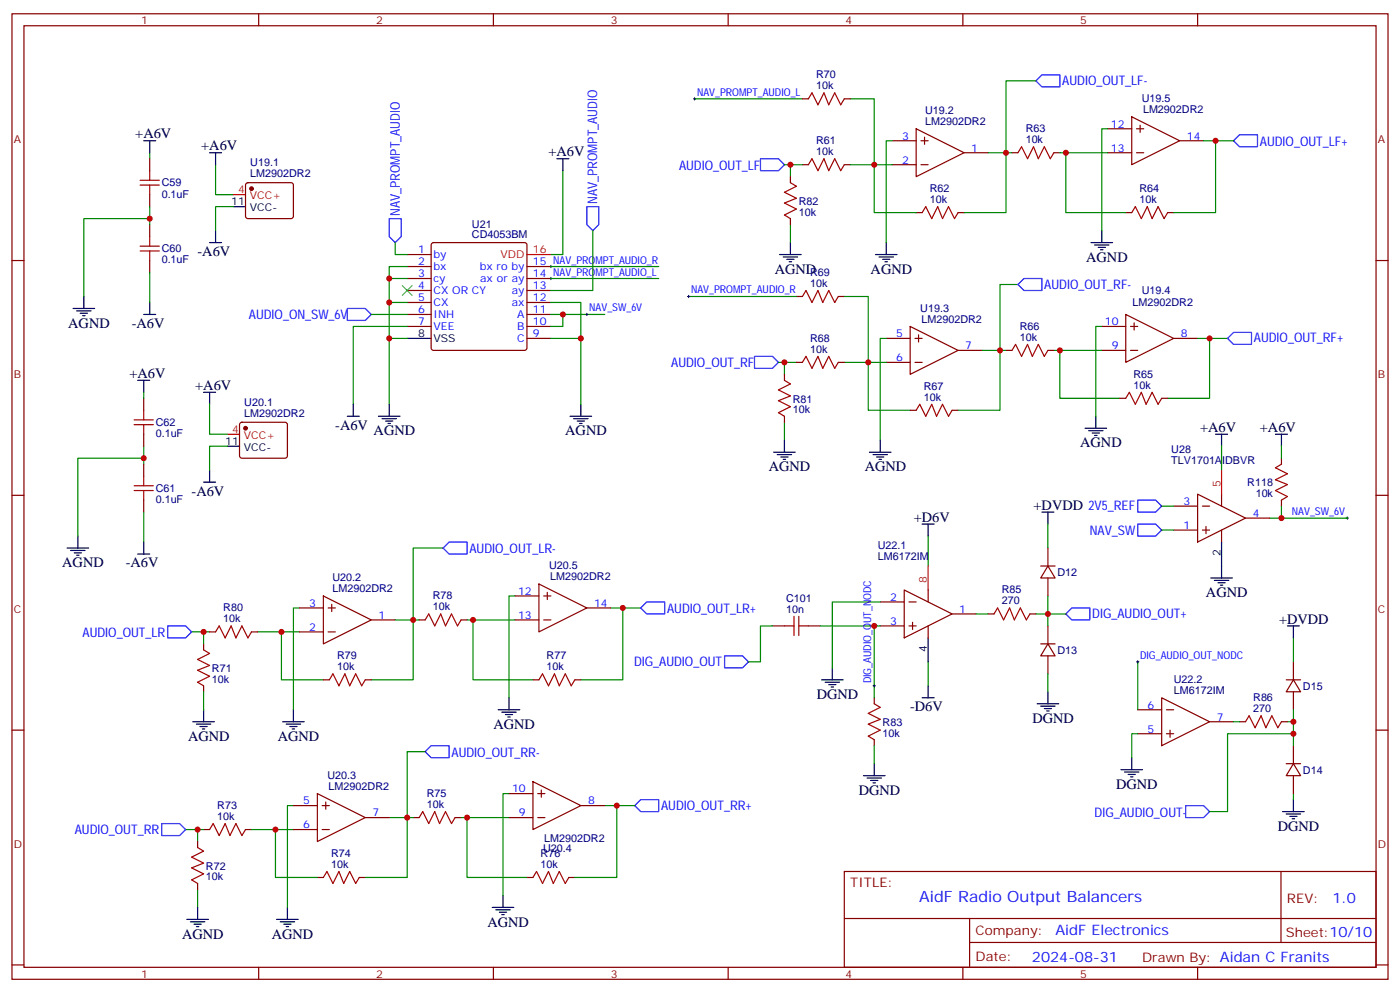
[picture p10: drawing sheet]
<svg xmlns="http://www.w3.org/2000/svg" width="412mm" height="292mm" viewBox="0 0 412 292" stroke-linecap="round" stroke-linejoin="round" font-family="sans-serif">
<g fill="none" stroke="#870000" stroke-width=".35">
<path d="M3.5 4.1h405.4v284.3h-405.4zM7.1 7.6h398.2v277.3h-398.2zM76.2 4.1v3.5M145.3 4.1v3.5M214.5 4.1v3.5M283.6 4.1v3.5M352.8 4.1v3.5M236.4 29.1h1.7M248.7 29.1h1.8M269.9 37.9l14.1 7.1-14.1 7zM326.3 37.9h7.1M333.4 34.4l14.1 7.1-14.1 7z"/>
<path d="M334.8 37.9h2.1M335.8 36.9v2.1M44.1 46.7v3.6M44.1 57.3v3.6M72.6 54l.4-.2h12.7l.5 .2 .2 .5v9.5l-.7 .4-12.9-.1-.5-.6v-9.2zM232.8 52v1.8M236.4 48.5h1.7M248.7 48.5h1.8M262.8 41.5h7.1M262.8 48.5h7.1M271.3 41.5h2.1M271.3 48.5h2.1"/>
<path d="M272.3 40.4v2.1M284 45h7M298.1 45h1.8M310.4 45h1.8M326.3 45h7.1M334.8 45h2.1M347.5 41.5h7M3.5 76.7h3.6M44.1 66.1v3.6M44.1 76.7v3.6M119.9 78.5h7.1M119.9 75h7.1"/>
<path d="M127.2 71.6l.5-.2h26.8l.5 .2 .2 .5v30.4l-.2 .5-.5 .2h-26.8l-.5-.2-.2-.5v-30.4zM155.2 78.5h7.1M232.8 64.4v1.7M269.9 62.6h1.7M282.2 62.6h1.8M331.6 62.6h1.8M344 62.6h1.7M405.3 76.7h3.6M119.9 96.1h7.1M119.9 82h7.1M119.9 85.5h7.1M119.9 89.1h7.1"/>
<path d="M119.9 92.6h7.1M155.2 99.7h7.1M155.2 96.1h7.1M155.2 82h7.1M155.2 85.5h7.1M155.2 89.1h7.1M155.2 92.6h7.1M234.6 87.3h1.8M246.9 87.3h1.8M261.1 99.7h7M268.1 96.1l14.1 7.1-14.1 7zM269.5 99.7h2.1"/>
<path d="M270.6 98.6v2.1M324.6 96.1h7M331.6 92.6l14.1 7.1-14.1 7zM333 96.1h2.1M334.1 95.1v2.1M345.7 99.7h7.1M42.3 117.3v3.5M231.1 110.2v1.8M234.6 106.7h1.8M246.9 106.7h1.8M261.1 106.7h7M269.5 106.7h2.1"/>
<path d="M282.2 103.2h7.1M296.3 103.2h1.8M308.7 103.2h1.7M324.6 103.2h7M329.8 117.3h1.8M333 103.2h2.1M342.2 117.3h1.8M42.3 127.9v3.5M42.3 136.7v3.5M70.8 124.6l.5-.2h12.7l.5 .2 .2 .5-.1 9.4-.6 .4h-13l-.4-.7v-9.1zM231.1 122.6v1.8M268.1 120.8h1.8"/>
<path d="M280.5 120.8h1.7M377.5 134.9v1.8M3.5 145.9h3.6M42.3 147.3v3.5M345.7 149h7.1M345.7 156.1h7.1M352.8 145.5l14.1 7.1-14.1 7zM354.2 149h2.1M354.2 156.1h2.1M355.2 155v2.2M359.8 145.5v3.5M359.8 156.1v3.5"/>
<path d="M366.9 152.6h7M377.5 147.3v1.7M405.3 145.9h3.6M88.2 179h7M95.2 175.5l14.2 7.1-14.2 7zM96.7 179h2.1M97.7 178v2.1M151.7 175.5h7M158.7 172l14.2 7-14.2 7.1zM160.2 175.5h2.1M161.2 174.4v2.2M172.9 179h7"/>
<path d="M259.3 177.3h7M266.3 173.7l14.2 7.1-14.2 7.1zM267.8 177.3h2.1M273.4 173.7v3.6M306.6 166.7h4.2M308.7 166.7l2.1 3.5h-4.2zM308.7 161.4v5.3M308.7 170.2v5.3M60 189.6v1.8M61.7 186.1h1.8M74.1 186.1h1.7M88.2 186.1h7"/>
<path d="M96.7 186.1h2.1M109.4 182.6h7M123.5 182.6h1.7M135.8 182.6h1.8M151.7 182.6h7M160.2 182.6h2.1M227.5 184.3h3.6M238.1 184.3h3.6M259.3 184.3h7M267.8 184.3h2.1M268.8 183.3v2.1M273.4 184.3v3.6"/>
<path d="M280.5 180.8h7M291 180.8h1.8M303.4 180.8h1.8M306.6 189.6h4.2M308.7 189.6l2.1 3.5h-4.2zM308.7 184.3v5.3M308.7 193.1v5.3M381 194.9v5.3M3.5 215h3.6M60 202v1.7M95.2 200.2h1.8M107.6 200.2h1.8"/>
<path d="M157 200.2h1.7M169.3 200.2h1.8M257.5 205.5v1.8M257.5 217.8v1.8M335.1 209h7.1M335.1 216.1h7.1M342.2 205.5l14.1 7-14.1 7.1zM343.6 209h2.1M343.6 216.1h2.1M344.7 215v2.1M356.3 212.5h7.1M365.1 212.5h1.8"/>
<path d="M377.5 212.5h1.7M378.9 200.2h4.2M381 200.2l2.1 3.5h-4.2zM381 203.7v5.3M381 219.6v5.3M405.3 215h3.6M86.4 237.2h7.1M93.5 233.7l14.1 7.1-14.1 7zM94.9 237.2h2.1M96 236.2v2.1M149.9 233.7h7.1M157 230.2l14.1 7-14.1 7.1z"/>
<path d="M158.4 233.7h2.1M159.5 232.7v2.1M171.1 237.2h7.1M378.9 224.9h4.2M381 224.9l2.1 3.5h-4.2zM381 228.4v5.3M58.2 247.8v1.8M60 244.3h1.7M72.3 244.3h1.8M86.4 244.3h7.1M93.5 258.4h1.7M94.9 244.3h2.1"/>
<path d="M105.8 258.4h1.8M107.6 240.8h7.1M121.7 240.8h1.8M134.1 240.8h1.7M149.9 240.8h7.1M155.2 258.4h1.8M158.4 240.8h2.1M167.6 258.4h1.7M248.7 256.6h156.6v28.3h-156.6zM377.3 256.7v20.8M58.2 260.2v1.7M248.7 270.5h156.5"/>
<path d="M285.6 277.5h119.6M285.6 270.5v14.1M3.5 284.2h3.6M76.2 284.9v3.5M145.3 284.9v3.5M214.5 284.9v3.5M283.6 284.9v3.5M352.8 284.9v3.5M405.3 284.2h3.6"/>
</g>
<g fill="none" stroke="#008700" stroke-width=".35">
<path d="M204.6 29.1h31.8M250.5 29.1h7v33.5h12.4M305.2 23.8h-8.9v21.2h1.8M326.3 37.9h-1.7v30M44.1 45v1.7M63.5 48.5v8.8h5.3M165.8 50.3v24.7h-3.5M231.1 48.5h5.3M232.8 48.5v3.5M250.5 48.5h12.3M262.8 41.5h-1.7v29.9M291 45h5.3v17.6h-12.3"/>
<path d="M312.2 45h14.1M314 45v17.6h17.6M354.5 41.5h3.6v21.1h-12.4M358.1 41.5h5.3M44.1 64.4h-19.4v22.9M44.1 60.9v5.2M68.8 60.9h-5.3v7M116.4 71.4v3.6h3.5M119.9 78.5h-5.2v21.2M162.3 78.5h31.7M174.6 67.9v17.6h-12.3M232.8 66.1v5.3"/>
<path d="M44.1 80.3v8.8M109.4 92.6h10.5M114.7 82h5.2M114.7 89.1h5.2M119.9 99.7h-5.2v19.4M119.9 96.1h-15.8v23M162.3 89.1h8.8v30M162.3 99.7h8.8M162.3 82h31.7M162.3 92.6h15.9M165.8 92.6v3.5h-3.5M202.8 87.3h31.8"/>
<path d="M248.7 87.3h7.1v33.5h12.3M261.1 99.7h-1.8v29.9M299.9 83.8h-5.3v19.4h1.7M324.6 96.1h-1.8v26.5M352.8 99.7h3.5v17.6h-12.3M356.3 99.7h5.3M42.3 115.5v1.8M61.7 119.1v8.8h5.3M229.3 106.7h5.3M231.1 106.7v3.5M248.7 106.7h12.4M289.3 103.2h5.3v17.6h-12.4"/>
<path d="M310.4 103.2h14.2M312.2 103.2v14.1h17.6M42.3 134.9h-19.4v23M42.3 131.4v5.3M67 131.4h-5.3v7.1M231.1 124.4v5.2M359.8 131.4v7.1M377.5 131.4v3.5M42.3 150.8v8.8M273.4 157.9v8.8M308.7 154.3v7.1M342.2 156.1h3.5"/>
<path d="M342.2 149h3.5M373.9 152.6h23M377.5 149v3.6M88.2 179h-1.8v30M130.5 161.4h-8.8v21.2h1.8M151.7 175.5h-1.8v30M179.9 179h3.5v21.2h-12.3M183.4 179h5.3M259.3 177.3h-14.1v19.4M308.7 175.5v8.8M56.4 186.1h5.3M60 186.1v3.5"/>
<path d="M75.8 186.1h12.4M82.9 186.1v14.1h12.3M116.4 182.6h5.3v17.6h-12.3M137.6 182.6h14.1M139.3 182.6v17.6h17.7M227.5 184.3h-3.5v10.6h-3.5M241.7 184.3h17.6M257.5 184.3v21.2M273.4 194.9v7.1M287.5 180.8h3.5M305.2 180.8h8.8M308.7 198.4v5.3"/>
<path d="M335.1 194.9v14.1M381 187.9v7M60 203.7v5.3M257.5 219.6v5.3M335.1 216.1h-1.7v7M363.4 212.5h1.7M379.2 212.5h1.8v7.1M381 216.1h-19.4v22.9h-5.3M381 209v3.5M86.4 237.2h-1.7v30M125.2 221.4h-5.3v19.4h1.8M149.9 233.7h-1.7v30"/>
<path d="M178.2 237.2h3.5v21.2h-12.4M181.7 237.2h5.3M381 233.7v1.8M54.7 244.3h5.3M58.2 244.3v3.5M74.1 244.3h12.3M81.1 244.3v14.1h12.4M114.7 240.8h5.2v17.6h-12.3M135.8 240.8h14.1M137.6 240.8v17.6h17.6M58.2 261.9v5.3"/>
</g>
<g fill="none" stroke="#a10000" stroke-width=".35">
<path d="M238.1 29.1l1.1-1.8 1.7 3.6 1.8-3.6 1.4 3.6 1.8-3.6 1.7 3.6 1.1-1.8M41.3 53.1h5.6M41.3 54.5h5.6M44.1 50.3v2.8M44.1 54.5v2.8M232.8 53.8l1.8 1.1-3.5 1.7 3.5 1.8-3.5 1.4 3.5 1.8-3.5 1.7 1.7 1.1M238.1 48.5l1.1-1.8 1.7 3.6 1.8-3.6 1.4 3.6 1.8-3.6 1.7 3.6 1.1-1.8M299.9 45l1-1.8 1.8 3.5 1.7-3.5 1.5 3.5 1.7-3.5 1.8 3.5 1-1.7M41.3 72.5h5.6M41.3 73.9h5.6M44.1 69.7v2.8M44.1 73.9v2.8"/>
<path d="M271.6 62.6l1.1-1.7 1.8 3.5 1.7-3.5 1.4 3.5 1.8-3.5 1.8 3.5 1-1.8M333.4 62.6l1-1.7 1.8 3.5 1.8-3.5 1.4 3.5 1.7-3.5 1.8 3.5 1.1-1.8M236.4 87.3l1-1.8 1.8 3.6 1.7-3.6 1.5 3.6 1.7-3.6 1.8 3.6 1-1.8M231.1 112l1.7 1.1-3.5 1.7 3.5 1.8-3.5 1.4 3.5 1.8-3.5 1.7 1.8 1.1M236.4 106.7l1-1.7 1.8 3.5 1.7-3.5 1.5 3.5 1.7-3.5 1.8 3.5 1-1.8M298.1 103.2l1.1-1.8 1.7 3.6 1.8-3.6 1.4 3.6 1.8-3.6 1.7 3.6 1.1-1.8M331.6 117.3l1.1-1.8 1.7 3.6 1.8-3.6 1.4 3.6 1.8-3.6 1.7 3.6 1.1-1.8M39.5 123.6h5.7M39.5 125.1h5.7M42.3 120.8v2.8M42.3 125.1v2.8M269.9 120.8l1-1.7 1.8 3.5 1.8-3.5 1.4 3.5 1.7-3.5 1.8 3.5 1.1-1.8"/>
<path d="M377.5 136.7l-1.8 1.1 3.5 1.7-3.5 1.8 3.5 1.4-3.5 1.8 3.5 1.7-1.7 1.1M39.5 143.1h5.7M39.5 144.5h5.7M42.3 140.2v2.9M42.3 144.5v2.8M60 191.4l1.7 1-3.5 1.8 3.5 1.8-3.5 1.4 3.5 1.7-3.5 1.8 1.8 1.1M63.5 186.1l1.1-1.8 1.7 3.6 1.8-3.6 1.4 3.6 1.8-3.6 1.7 3.6 1.1-1.8M125.2 182.6l1.1-1.8 1.8 3.5 1.7-3.5 1.4 3.5 1.8-3.5 1.8 3.5 1-1.7M231.1 184.3h2.8M233.9 181.5v5.6M235.3 181.5v5.6M235.3 184.3h2.8"/>
<path d="M292.8 180.8l1.1-1.8 1.7 3.6 1.8-3.6 1.4 3.6 1.8-3.6 1.7 3.6 1.1-1.8M97 200.2l1.1-1.8 1.7 3.6 1.8-3.6 1.4 3.6 1.8-3.6 1.7 3.6 1.1-1.8M158.7 200.2l1.1-1.8 1.8 3.6 1.7-3.6 1.4 3.6 1.8-3.6 1.8 3.6 1-1.8M257.5 207.3l1.8 1-3.5 1.8 3.5 1.7-3.5 1.5 3.5 1.7-3.5 1.8 1.7 1M366.9 212.5l1-1.7 1.8 3.5 1.8-3.5 1.4 3.5 1.7-3.5 1.8 3.5 1.1-1.8M58.2 249.6l1.8 1-3.6 1.8 3.6 1.8-3.6 1.4 3.6 1.8-3.6 1.7 1.8 1.1M61.7 244.3l1.1-1.8 1.8 3.6 1.7-3.6 1.4 3.6 1.8-3.6 1.8 3.6 1-1.8M95.2 258.4l1.1-1.8 1.8 3.6 1.7-3.6 1.4 3.6 1.8-3.6 1.8 3.6 1-1.8M123.5 240.8l1-1.8 1.8 3.5 1.8-3.5 1.4 3.5 1.7-3.5 1.8 3.5 1.1-1.7M157 258.4l1-1.8 1.8 3.6 1.8-3.6 1.4 3.6 1.7-3.6 1.8 3.6 1.1-1.8"/>
</g>
<g fill="none" stroke="#000" stroke-width=".35">
<path d="M42.3 41.5h3.6M44.1 41.5v3.5M61.7 45h3.6M63.5 45v3.5M164 46.7h3.6M165.8 46.7v3.6M61.7 71.4h3.6M63.5 67.9v3.5M68.8 60.9h3.5M229.7 75h6.3M230.7 75.7h4.2M231.8 76.4h2.1"/>
<path d="M232.5 77.1h.7M232.8 71.4v3.6M257.9 75h6.3M258.9 75.7h4.3M260 76.4h2.1M260.7 77.1h.7M261.1 71.4v3.6M321.4 71.4h6.3M322.4 72.1h4.3M323.5 72.8h2.1M324.2 73.6h.7M324.6 67.9v3.5"/>
<path d="M21.5 90.8h6.4M22.6 91.5h4.2M23.6 92.3h2.2M24.3 93h.7M24.7 87.3v3.5M42.3 92.6h3.6M44.1 89.1v3.5M119.9 99.7h7.1M40.6 112h3.5M42.3 112v3.5M60 115.5h3.5M61.7 115.5v3.6"/>
<path d="M104.1 119.1v3.5M114.7 119.1v3.5M171.1 119.1v3.5M61.7 138.5v3.5M67 131.4h3.6M102.3 122.6h3.5M111.5 122.6h6.3M112.5 123.3h4.3M113.6 124h2.1M114.3 124.7h.7M167.9 122.6h6.4M169 123.3h4.2"/>
<path d="M170 124h2.2M170.7 124.7h.7M227.9 133.2h6.3M229 133.9h4.2M230 134.6h2.1M230.7 135.3h.7M231.1 129.6v3.6M256.1 133.2h6.4M257.2 133.9h4.2M258.2 134.6h2.1M258.9 135.3h.7M259.3 129.6v3.6"/>
<path d="M319.6 126.1h6.4M320.7 126.8h4.2M321.7 127.5h2.1M322.4 128.2h.7M322.8 122.6v3.5M358.1 127.9h3.5M359.8 127.9v3.5M375.7 127.9h3.5M377.5 127.9v3.5M22.9 157.9v3.5M42.3 159.6v3.6M60 142h3.5"/>
<path d="M271.6 154.3h3.6M273.4 154.3v3.6M306.9 150.8h3.5M308.7 150.8v3.5M359.8 159.6v10.6M19.8 161.4h6.3M20.8 162.1h4.2M21.9 162.8h2.1M22.6 163.5h.7M40.6 163.2h3.5M356.7 170.2h6.3M357.7 170.9h4.2"/>
<path d="M358.8 171.6h2.1M359.5 172.3h.7M245.2 196.7v3.5M273.4 187.9v7M379.2 184.3h3.6M381 184.3v3.6M56.8 212.5h6.3M57.9 213.3h4.2M58.9 214h2.1M59.6 214.7h.7M60 209v3.5M83.3 212.5h6.3"/>
<path d="M84.3 213.3h4.2M85.4 214h2.1M86.1 214.7h.7M86.4 209v3.5M146.8 209h6.3M147.8 209.7h4.2M148.9 210.4h2.1M149.6 211.1h.7M149.9 205.5v3.5M242 200.2h6.4M243.1 200.9h4.2M244.1 201.6h2.1"/>
<path d="M244.8 202.3h.7M271.6 205.5h3.6M273.4 202v3.5M305.5 207.3h6.4M306.6 208h4.2M307.6 208.7h2.1M308.3 209.4h.7M308.7 203.7v3.6M254.4 228.4h6.3M255.4 229.1h4.2M256.5 229.8h2.1M257.2 230.5h.7"/>
<path d="M257.5 224.9v3.5M330.2 226.7h6.3M331.3 227.4h4.2M332.3 228.1h2.1M333 228.8h.7M333.4 223.1v3.6M377.8 239h6.4M378.9 239.7h4.2M381 235.5v3.5M379.9 240.4h2.2M380.6 241.1h.8M55 270.8h6.4"/>
<path d="M56.1 271.5h4.2M57.1 272.2h2.2M57.9 272.9h.7M58.2 267.2v3.6M81.5 270.8h6.3M82.5 271.5h4.3M83.6 272.2h2.1M84.3 272.9h.7M84.7 267.2v3.6M145 267.2h6.3M146 267.9h4.3M147.1 268.6h2.1"/>
<path d="M147.8 269.3h.7M148.2 263.7v3.5"/>
</g>
<path d="M68.8 57.3h3.5M155.2 75h7.1M67 127.9h3.6M359.8 138.5v7M273.4 166.7v7" fill="none" stroke="#f00" stroke-width=".35"/>
<g fill="#870000" stroke="#870000" stroke-width=".35">
<circle cx="74.1" cy="55.6" r=".53"/>
<circle cx="72.3" cy="126.1" r=".53"/>
</g>
<g fill="none" stroke="#00f" stroke-width=".35">
<path d="M305.2 23.8l1.7-1.8h5.3v3.6h-5.3zM224 46.7h5.3l1.8 1.8-1.8 1.8h-5.3zM363.4 41.5l1.7-1.8h5.3v3.5h-5.3zM114.7 64.4h3.5v5.3l-1.8 1.7-1.7-1.7zM172.9 60.9h3.5v5.2l-1.8 1.8-1.7-1.8zM102.3 90.8h5.3l1.8 1.8-1.8 1.8h-5.3zM299.9 83.8l1.7-1.8h5.3v3.5h-5.3zM361.6 99.7l1.8-1.8h5.3v3.5h-5.3zM222.2 105h5.3l1.8 1.7-1.8 1.8h-5.3zM132.3 159.6h5.3v3.6h-5.3l-1.8-1.8zM335.1 154.3h5.3l1.8 1.8-1.8 1.8h-5.3zM335.1 147.3h5.3l1.8 1.7-1.8 1.8h-5.3z"/>
<path d="M188.7 179l1.8-1.7h5.3v3.5h-5.3zM49.4 184.3h5.3l1.7 1.8-1.7 1.8h-5.3zM213.4 193.1h5.3l1.8 1.8-1.8 1.8h-5.3zM314 180.8l1.7-1.8h5.3v3.6h-5.3zM125.2 221.4l1.8-1.8h5.3v3.5h-5.3zM187 237.2l1.7-1.7h5.3v3.5h-5.3zM349.2 237.2h5.3l1.8 1.8-1.8 1.8h-5.3zM47.6 242.5h5.3l1.8 1.8-1.8 1.8h-5.3z"/>
</g>
<g fill="none" stroke="#000" stroke-width=".29">
<path d="M204.3 29.1h.7M204.6 28.8v.7M161.9 78.5h.7M162.3 78.1v.7M161.9 82h.7M162.3 81.7v.7M172.5 92.6h.7M172.9 92.3v.7M202.5 87.3h.7M202.8 87v.7M396.5 152.6h.7M396.9 152.2v.7"/>
<path d="M334.8 194.9h.7M335.1 194.6v.7M257.2 202h.7M257.5 201.6v.7"/>
</g>
<path d="M118.5 84.1l2.9 2.9M121.4 84.1l-2.9 2.9" fill="none" stroke="#3c3" stroke-width=".35"/>
<g fill="#c00">
<circle cx="44.1" cy="64.4" r=".88"/>
<circle cx="257.5" cy="48.5" r=".88"/>
<circle cx="296.3" cy="45" r=".88"/>
<circle cx="314" cy="45" r=".88"/>
<circle cx="358.1" cy="41.5" r=".88"/>
<circle cx="356.3" cy="99.7" r=".88"/>
<circle cx="312.2" cy="103.2" r=".88"/>
<circle cx="294.6" cy="103.2" r=".88"/>
<circle cx="255.8" cy="106.7" r=".88"/>
<circle cx="42.3" cy="134.9" r=".88"/>
<circle cx="81.1" cy="244.3" r=".88"/>
<circle cx="119.9" cy="240.8" r=".88"/>
<circle cx="137.6" cy="240.8" r=".88"/>
<circle cx="181.7" cy="237.2" r=".88"/>
<circle cx="183.4" cy="179" r=".88"/>
<circle cx="139.3" cy="182.6" r=".88"/>
<circle cx="121.7" cy="182.6" r=".88"/>
<circle cx="82.9" cy="186.1" r=".88"/>
<circle cx="60" cy="186.1" r=".88"/>
<circle cx="58.2" cy="244.3" r=".88"/>
<circle cx="231.1" cy="106.7" r=".88"/>
<circle cx="232.8" cy="48.5" r=".88"/>
<circle cx="114.7" cy="99.7" r=".88"/>
<circle cx="114.7" cy="82" r=".88"/>
<circle cx="114.7" cy="89.1" r=".88"/>
<circle cx="171.1" cy="99.7" r=".88"/>
<circle cx="165.8" cy="92.6" r=".88"/>
<circle cx="377.5" cy="152.6" r=".88"/>
<circle cx="257.5" cy="184.3" r=".88"/>
<circle cx="308.7" cy="180.8" r=".88"/>
<circle cx="381" cy="212.5" r=".88"/>
<circle cx="381" cy="216.1" r=".88"/>
</g>
<text font-size="4.6" fill="#00f" x="270.8" y="265.7">AidF Radio Output Balancers</text>
<g font-size="4.2">
<text x="39.9" y="40.7">+A6V</text>
<text x="59.3" y="44.3">+A6V</text>
<text x="161.6" y="46">+A6V</text>
<text x="58.2" y="75.4">-A6V</text>
<text x="320" y="77.1">AGND</text>
<text x="228.2" y="80.6">AGND</text>
<text x="256.5" y="80.6">AGND</text>
<text x="20.1" y="96.5">AGND</text>
<text x="38.8" y="96.6">-A6V</text>
<text x="38.1" y="111.3">+A6V</text>
<text x="57.5" y="114.8">+A6V</text>
<text x="98.8" y="126.5">-A6V</text>
<text x="110.1" y="128.2">AGND</text>
<text x="166.5" y="128.2">AGND</text>
<text x="318.2" y="131.8">AGND</text>
<text x="353.5" y="127.2">+A6V</text>
<text x="371.1" y="127.2">+A6V</text>
<text x="226.5" y="138.8">AGND</text>
<text x="254.7" y="138.8">AGND</text>
<text x="56.4" y="145.9">-A6V</text>
<text x="269.2" y="153.6">+D6V</text>
<text x="304.4" y="150.1">+DVDD 2V5_REF</text>
<text x="18.3" y="167">AGND</text>
<text x="37" y="167.1">-A6V</text>
<text x="355.2" y="175.9">AGND</text>
<text x="376.8" y="183.6">+DVDD</text>
<text x="240.6" y="205.8">DGND</text>
<text x="268.1" y="209.4">-D6V</text>
<text x="145.3" y="214.7">AGND</text>
<text x="304.1" y="212.9">DGND</text>
<text x="55.4" y="218.2">AGND</text>
<text x="81.8" y="218.2">AGND</text>
<text x="328.8" y="232.3">DGND</text>
<text x="252.9" y="234.1">DGND</text>
<text x="376.4" y="244.7">DGND</text>
<text x="143.6" y="272.9">AGND</text>
<text x="53.6" y="276.4">AGND</text>
<text x="80.1" y="276.4">AGND</text>
</g>
<g font-size="4.2" fill="#00f">
<text x="392.5" y="265.9">1.0</text>
<text x="310.9" y="275.5">AidF Electronics</text>
<text x="304" y="283.3">2024-08-31</text>
</g>
<g font-size="3.9" fill="#00f">
<text x="312.9" y="25.2">AUDIO_OUT_LF-</text>
<text x="371.1" y="42.9">AUDIO_OUT_LF+</text>
<text x="200" y="50.2">AUDIO_OUT_LF</text>
<text x="117.7" y="63.7" transform="rotate(-90 117.7 63.7)">NAV_PROMPT_AUDIO</text>
<text x="175.9" y="60.1" transform="rotate(-90 175.9 60.1)">NAV_PROMPT_AUDIO</text>
<text x="307.6" y="85.1">AUDIO_OUT_RF-</text>
<text x="73.3" y="93.9">AUDIO_ON_SW_6V</text>
<text x="369.4" y="100.8">AUDIO_OUT_RF+</text>
<text x="197.7" y="108">AUDIO_OUT_RF</text>
<text x="321" y="157.4">NAV_SW</text>
<text x="138.3" y="162.8">AUDIO_OUT_LR-</text>
<text x="196.5" y="180.4">AUDIO_OUT_LR+</text>
<text x="321.7" y="182">DIG_AUDIO_OUT+</text>
<text x="24.3" y="187.5">AUDIO_OUT_LR</text>
<text x="186.8" y="196.2">DIG_AUDIO_OUT</text>
<text x="133" y="222.8">AUDIO_OUT_RR-</text>
<text x="194.7" y="238.7">AUDIO_OUT_RR+</text>
<text x="22" y="245.7">AUDIO_OUT_RR</text>
<text x="322.4" y="240.5">DIG_AUDIO_OUT-</text>
</g>
<g font-size="3.9" fill="#800">
<text x="250.5" y="261.2">TITLE:</text>
<text x="379.1" y="265.9">REV:</text>
<text x="287.4" y="275.4">Company:</text>
<text x="378.7" y="276">Sheet:10/10</text>
<text x="287.4" y="283.1">Date:</text>
<text x="336.4" y="283.2">Drawn By: Aidan C Franits</text>
</g>
<g font-size="3.2" fill="#800">
<text x="41.6" y="7.1">1</text>
<text x="110.8" y="7.1">2</text>
<text x="179.9" y="7.1">3</text>
<text x="249.1" y="7.1">4</text>
<text x="318.2" y="7.1">5</text>
<text x="4.1" y="42.2">A</text>
<text x="405.9" y="42.2">A</text>
<text x="4.1" y="111.3">B</text>
<text x="405.9" y="111.3">B</text>
<text x="4.1" y="180.4">C</text>
<text x="405.9" y="180.4">C</text>
<text x="4.1" y="249.6">D</text>
<text x="405.9" y="249.6">D</text>
<text x="41.6" y="287.9">1</text>
<text x="110.8" y="287.9">2</text>
<text x="179.9" y="287.9">3</text>
<text x="249.1" y="287.9">4</text>
<text x="318.2" y="287.9">5</text>
</g>
<g font-size="3.2" fill="#000080">
<text x="240.4" y="23">R70</text>
<text x="240.4" y="26.3">10k</text>
<text x="272.5" y="33.6">U19.2</text>
<text x="336.4" y="30.1">U19.5</text>
<text x="336.7" y="33.3">LM2902DR2</text>
<text x="272.5" y="36.9">LM2902DR2</text>
<text x="302.1" y="38.9">R63</text>
<text x="240.4" y="45.7">10k</text>
<text x="240.4" y="42.4">R61</text>
<text x="302.1" y="42.2">10k</text>
<text x="73.7" y="52.2">LM2902DR2</text>
<text x="73.7" y="48.9">U19.1</text>
<text x="47.6" y="58.2">0.1uF</text>
<text x="47.6" y="54.9">C59</text>
<text x="273.9" y="59.8">10k</text>
<text x="273.9" y="56.5">R62</text>
<text x="335.6" y="59.8">10k</text>
<text x="335.6" y="56.5">R64</text>
<text x="235.3" y="63.5">10k</text>
<text x="235.3" y="60.3">R82</text>
<text x="139" y="70.2">CD4053BM</text>
<text x="139" y="67">U21</text>
<text x="47.6" y="77.6">0.1uF</text>
<text x="47.6" y="74.3">C60</text>
<text x="238.6" y="81.2">R69</text>
<text x="238.6" y="84.5">10k</text>
<text x="336.4" y="86.7">U19.4</text>
<text x="271.1" y="91.8">U19.3</text>
<text x="271.4" y="95.1">LM2902DR2</text>
<text x="333.6" y="90.2">LM2902DR2</text>
<text x="238.6" y="100.6">R68</text>
<text x="300.4" y="100.4">10k</text>
<text x="300.4" y="97.1">R66</text>
<text x="238.6" y="103.9">10k</text>
<text x="333.9" y="111.2">R65</text>
<text x="72" y="119.5">U20.1</text>
<text x="233.5" y="118.5">R81</text>
<text x="272.1" y="118">10k</text>
<text x="272.1" y="114.8">R67</text>
<text x="333.9" y="114.5">10k</text>
<text x="45.9" y="125.5">C62</text>
<text x="72" y="122.8">LM2902DR2</text>
<text x="233.5" y="121.7">10k</text>
<text x="45.9" y="128.7">0.1uF</text>
<text x="345" y="136.7">TLV1701AIDBVR</text>
<text x="345" y="133.5">U28</text>
<text x="367.4" y="143.2">R118</text>
<text x="45.9" y="148.1">0.1uF</text>
<text x="45.9" y="144.9">C61</text>
<text x="369.9" y="146.4">10k</text>
<text x="258.6" y="161.7">U22.1</text>
<text x="161.7" y="167.7">U20.5</text>
<text x="258.6" y="164.9">LM6172IM</text>
<text x="97.9" y="171.2">U20.2</text>
<text x="162.1" y="170.9">LM2902DR2</text>
<text x="311.5" y="169.6">D12</text>
<text x="97.9" y="174.4">LM2902DR2</text>
<text x="127.5" y="179.7">10k</text>
<text x="127.5" y="176.5">R78</text>
<text x="231.6" y="177.2">C101</text>
<text x="295.1" y="178">270</text>
<text x="295.1" y="174.7">R85</text>
<text x="65.8" y="183.3">10k</text>
<text x="65.8" y="180">R80</text>
<text x="231.6" y="180.4">10n</text>
<text x="62.4" y="197.9">R71</text>
<text x="99.3" y="197.4">10k</text>
<text x="99.3" y="194.1">R79</text>
<text x="161" y="197.4">10k</text>
<text x="161" y="194.1">R77</text>
<text x="311.5" y="192.6">D13</text>
<text x="62.4" y="201.1">10k</text>
<text x="345.8" y="201.1">U22.2</text>
<text x="383.8" y="203.1">D15</text>
<text x="345.8" y="204.3">LM6172IM</text>
<text x="369.2" y="209.7">270</text>
<text x="369.2" y="206.5">R86</text>
<text x="260" y="213.7">R83</text>
<text x="260" y="216.9">10k</text>
<text x="383.8" y="227.8">D14</text>
<text x="96.5" y="229.4">U20.3</text>
<text x="96.8" y="232.7">LM2902DR2</text>
<text x="64" y="238.2">R73</text>
<text x="125.7" y="237.9">10k</text>
<text x="125.7" y="234.7">R75</text>
<text x="64" y="241.5">10k</text>
<text x="160" y="251">U20.4</text>
<text x="160.3" y="247.8">LM2902DR2</text>
<text x="60.7" y="256.1">R72</text>
<text x="97.5" y="255.6">10k</text>
<text x="97.5" y="252.3">R74</text>
<text x="159.3" y="255.6">10k</text>
<text x="159.3" y="252.3">R76</text>
<text x="60.7" y="259.3">10k</text>
</g>
<g font-size="3.2" fill="#00f">
<text x="205.3" y="28.2">NAV_PROMPT_AUDIO_L</text>
<text x="265.7" y="41.1">3</text>
<text x="327.2" y="37.6">12</text>
<text x="349.6" y="41.1">14</text>
<text x="286.1" y="44.6">1</text>
<text x="327.2" y="44.6">13</text>
<text x="265.7" y="48.2">2</text>
<text x="123.2" y="74.6">1</text>
<text x="127.7" y="76">by</text>
<text x="123.2" y="81.7">3</text>
<text x="123.2" y="78.1">2</text>
<text x="127.7" y="83.1">cy</text>
<text x="127.7" y="79.6">bx</text>
<text x="141.3" y="79.6">bx ro by</text>
<text x="141.4" y="83.1">ax or ay</text>
<text x="157" y="78.1">15 NAV_PROMPT_AUDIO_R</text>
<text x="157" y="81.7">14 NAV_PROMPT_AUDIO_L</text>
<text x="123.2" y="88.7">5</text>
<text x="123.2" y="85.2">4</text>
<text x="127.7" y="86.6">CX OR CY</text>
<text x="150.7" y="86.6">ay</text>
<text x="157" y="85.2">13</text>
<text x="157" y="88.7">12</text>
<text x="203.6" y="86.4">NAV_PROMPT_AUDIO_R</text>
<text x="123.2" y="95.8">7</text>
<text x="123.2" y="92.3">6</text>
<text x="127.7" y="93.7">INH</text>
<text x="127.7" y="90.1">CX</text>
<text x="150.7" y="90.1">ax</text>
<text x="152.3" y="93.7">A</text>
<text x="157" y="92.3">11</text>
<text x="157" y="95.8">10</text>
<text x="173.6" y="91.7">NAV_SW_6V</text>
<text x="325.5" y="95.8">10</text>
<text x="127.7" y="97.2">VEE</text>
<text x="152.3" y="100.7">C</text>
<text x="152.3" y="97.2">B</text>
<text x="157" y="99.3">9</text>
<text x="264" y="99.3">5</text>
<text x="347.8" y="99.3">8</text>
<text x="264" y="106.4">6</text>
<text x="284.3" y="102.8">7</text>
<text x="327.5" y="102.8">9</text>
<text x="348.6" y="148.7">3</text>
<text x="348.6" y="155.8">1</text>
<text x="369" y="152.2">4</text>
<text x="380.6" y="151.7">NAV_SW_6V</text>
<text x="91.1" y="178.7">3</text>
<text x="152.6" y="175.2">12</text>
<text x="175" y="178.7">14</text>
<text x="262.2" y="176.9">2</text>
<text x="91.1" y="185.7">2</text>
<text x="111.5" y="182.2">1</text>
<text x="152.6" y="182.2">13</text>
<text x="262.2" y="184">3</text>
<text x="282.6" y="180.4">1</text>
<text x="335.8" y="194">DIG_AUDIO_OUT_NODC</text>
<text x="256.6" y="201.3" transform="rotate(-90 256.6 201.3)">DIG_AUDIO_OUT_NODC</text>
<text x="338.1" y="208.7">6</text>
<text x="338.1" y="215.7">5</text>
<text x="358.4" y="212.2">7</text>
<text x="150.8" y="233.4">10</text>
<text x="89.4" y="236.9">5</text>
<text x="173.2" y="236.9">8</text>
<text x="89.4" y="243.9">6</text>
<text x="109.7" y="240.4">7</text>
<text x="152.9" y="240.4">9</text>
</g>
<g font-size="3.2" fill="#f00">
<text x="70.1" y="57">4</text>
<text x="73.6" y="58.7">VCC+</text>
<text x="147.5" y="76">VDD</text>
<text x="157" y="74.6">16</text>
<text x="68.4" y="127.5">4</text>
<text x="71.9" y="129.3">VCC+</text>
<text x="359.5" y="143.4" transform="rotate(-90 359.5 143.4)">5</text>
<text x="273" y="171.6" transform="rotate(-90 273 171.6)">8</text>
</g>
<g font-size="3.2">
<text x="68.1" y="60.5">11</text>
<text x="73.6" y="62.3">VCC-</text>
<text x="123.2" y="99.3">8</text>
<text x="127.7" y="100.7">VSS</text>
<text x="66.3" y="131.1">11</text>
<text x="71.9" y="132.8">VCC-</text>
<text x="359.5" y="163.8" transform="rotate(-90 359.5 163.8)">2</text>
<text x="273" y="192" transform="rotate(-90 273 192)">4</text>
</g>
</svg>
